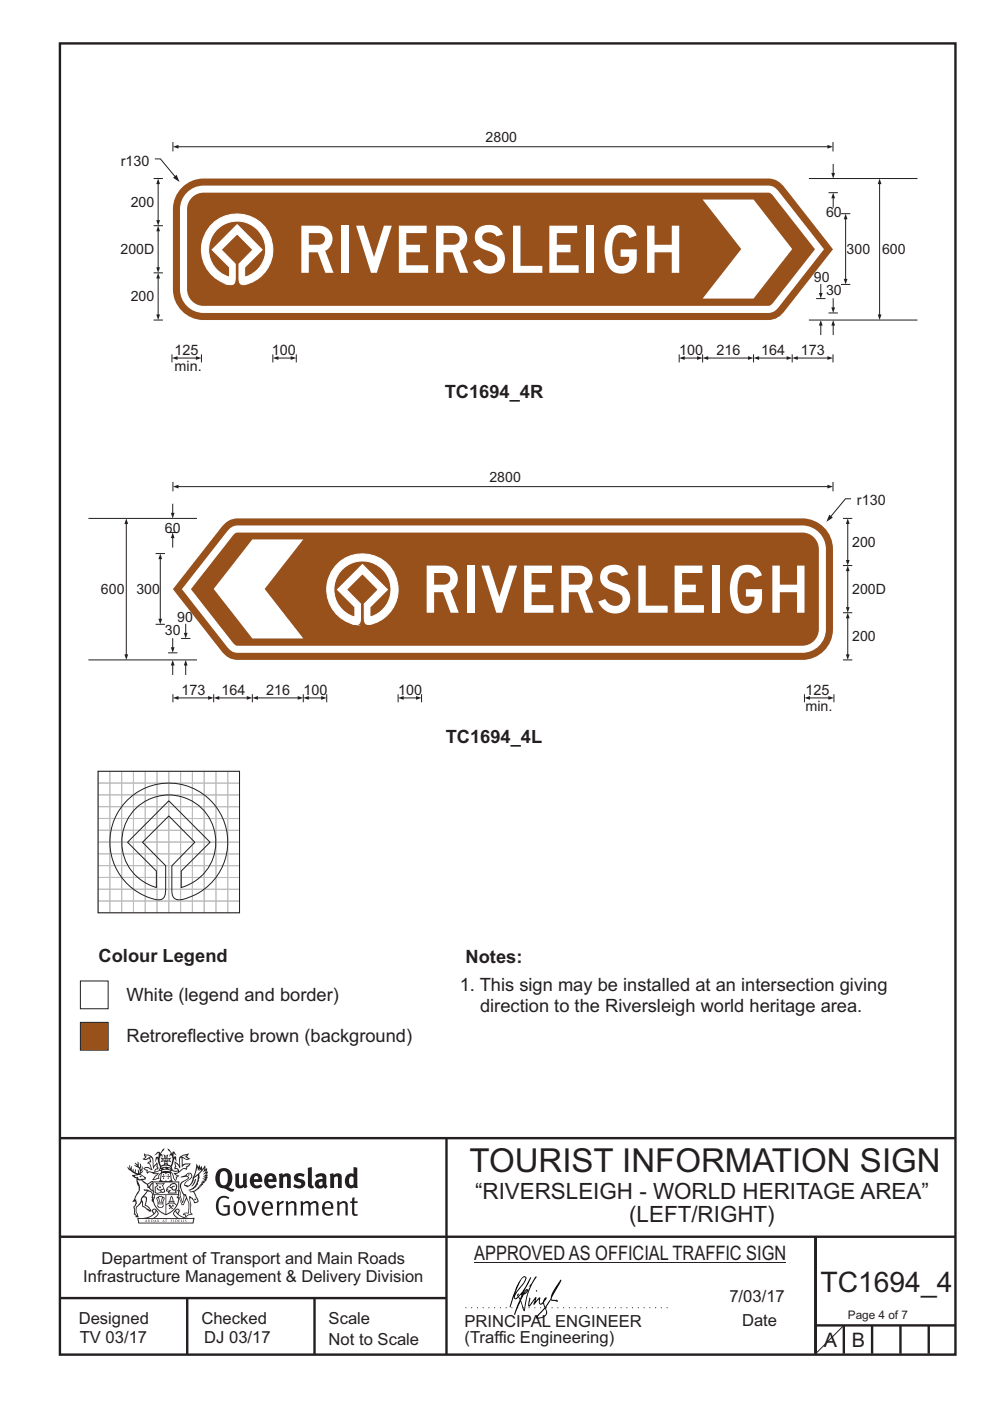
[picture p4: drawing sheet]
<svg xmlns="http://www.w3.org/2000/svg" width="210mm" height="297mm" viewBox="0 0 210 297" stroke-linecap="round" stroke-linejoin="round" font-family="sans-serif">
<g fill="none" stroke="#231f20" stroke-width=".51">
<path d="M12.7 9.2h190v278h-190zM12.7 241.3h189.9M94.7 241.4v45.8M12.7 275.2h82M12.7 262.2h190.1M39.7 275.2v12M66.7 275.2v12M173 262.2v24.8M173 281h29.7M179 281v6M185 281v6M191 281v6"/>
<path d="M197 281v6"/>
</g>
<path d="M100.6 267.7h66.2" fill="none" stroke="#231f20" stroke-width=".21"/>
<g fill="#231f20">
<path d="M47 248.5a2.55 2.55 0 0 0 0 2.7l.3 .1a.81 .81 0 0 0 1-.9v-.6a1.04 1.04 0 0 0-1.1-1.5zM46.3 248.1a1.82 1.82 0 0 1 2.1-.2 1.82 1.82 0 0 1 .9 1.9 2.29 2.29 0 0 1-.8 1.9l.7 .3h.5l-.2 .6a2.87 2.87 0 0 1-2-.7 2.12 2.12 0 0 1-1.7-3.1z" fill-rule="evenodd"/>
<path d="M49.9 248.9l.8-.2v2a.46 .46 0 0 0 .2 .6 .46 .46 0 0 0 .7-.2v-2.2l.7-.2v2.4l.2 .5-.6 .4-.2-.3a1.02 1.02 0 0 1-1.2 .2 1.02 1.02 0 0 1-.6-1.1z" fill-rule="evenodd"/>
<path d="M54 249.5l-.1 .5h.9a.49 .49 0 0 0-.2-.6 .49 .49 0 0 0-.6 .1zM53.4 249.2a1.34 1.34 0 0 1 1.6-.3 1.34 1.34 0 0 1 .6 1.5v.2h-1.7a.77 .77 0 0 0 .5 .8 .77 .77 0 0 0 .9-.3l.3 .4a1.59 1.59 0 0 1-2.1 .2 1.59 1.59 0 0 1-.4-2z" fill-rule="evenodd"/>
<path d="M57 249.5l-.1 .5h.9a.49 .49 0 0 0-.2-.6 .49 .49 0 0 0-.6 .1zM56.4 249.2a1.34 1.34 0 0 1 1.6-.3 1.34 1.34 0 0 1 .7 1.5v.2h-1.8a.77 .77 0 0 0 .5 .8 .77 .77 0 0 0 .9-.3l.3 .4a1.59 1.59 0 0 1-2 .2 1.59 1.59 0 0 1-.5-2z" fill-rule="evenodd"/>
<path d="M59.1 248.9l.8-.2 .1 .4a.95 .95 0 0 1 1-.3 .95 .95 0 0 1 .7 .8v2.3h-.8v-2.3a.46 .46 0 0 0-.8 .1v2.2h-.9z" fill-rule="evenodd"/>
<path d="M62.5 249.1a1.75 1.75 0 0 1 2.1-.1l-.2 .5-.6-.2a.43 .43 0 0 0-.6 .3l.4 .3a1.04 1.04 0 0 1 1.2 1.2 1.04 1.04 0 0 1-1.4 .9l-1.2-.4 .3-.6 1 .4 .4-.4a.88 .88 0 0 0-1-.5l-.4-.2-.1-.4z" fill-rule="evenodd"/>
<path d="M65.3 247.6l.8-.2 .1 3.8 .2 .2 .2 .5a.88 .88 0 0 1-1-.1 .88 .88 0 0 1-.3-1z" fill-rule="evenodd"/>
<path d="M67.8 250.6a.43 .43 0 0 0-.1 .7 .43 .43 0 0 0 .7-.1v-.7zM66.8 249.2a1.7 1.7 0 0 1 2.4 .1v1.8l.3 .4-.4 .5-.5-.3a1.03 1.03 0 0 1-1.7-.2 1.03 1.03 0 0 1 .8-1.5h.7v-.4a.8 .8 0 0 0-1.2 .1z" fill-rule="evenodd"/>
<path d="M69.9 248.9l.8-.2 .1 .4a.95 .95 0 0 1 1-.3 .95 .95 0 0 1 .7 .8v2.3h-.8v-2.3a.46 .46 0 0 0-.8 .1v2.2h-.8z" fill-rule="evenodd"/>
<path d="M74.3 249.5a1.48 1.48 0 0 0 0 1.7l.4 .1 .3-.2v-1.5l-.3-.2zM75 247.4l.8 .2 .1 4.3h-.7l-.1-.2a1.26 1.26 0 0 1-1.4 0 1.26 1.26 0 0 1-.6-1.3 1.29 1.29 0 0 1 .5-1.3 1.29 1.29 0 0 1 1.4-.2z" fill-rule="evenodd"/>
<path d="M46.4 253.9a1.72 1.72 0 0 1 2.2 0l-.2 .3a1.24 1.24 0 0 0-1.4-.1 1.24 1.24 0 0 0-.7 1.3 1.49 1.49 0 0 0 1.3 2l.7-.2v-1.3h-.9l-.1-.4h1.4v2a1.93 1.93 0 0 1-2.2-.1 1.93 1.93 0 0 1-.7-2.2l.2-.7z" fill-rule="evenodd"/>
<path d="M50.3 255.2a1.65 1.65 0 0 0 .3 2.2 .99 .99 0 0 0 1-1.5 .78 .78 0 0 0-.4-.8 .78 .78 0 0 0-.9 .1zM50 254.9a1.33 1.33 0 0 1 1.6-.1 1.33 1.33 0 0 1 .5 1.5 1.31 1.31 0 0 1-1.3 1.5 1.31 1.31 0 0 1-1.3-1.6l.1-.5z" fill-rule="evenodd"/>
<path d="M52.5 254.7l.4-.1 .9 2.6 .8-2.5h.5l-1.1 3h-.5z" fill-rule="evenodd"/>
<path d="M56.2 255.2l-.2 .7h1.4a.7 .7 0 0 0-.3-.8 .7 .7 0 0 0-.9 .1zM55.9 255a1.22 1.22 0 0 1 1.5-.2 1.22 1.22 0 0 1 .5 1.5h-1.9a.93 .93 0 0 0 .5 1 .93 .93 0 0 0 1.2-.2l.1 .3a1.43 1.43 0 0 1-1.7 .1 1.43 1.43 0 0 1-.6-1.7z" fill-rule="evenodd"/>
<path d="M58.7 254.8l.4-.2 .1 .5 .4-.3 .6-.2-.2 .6a.66 .66 0 0 0-.8 .6v1.9h-.4z" fill-rule="evenodd"/>
<path d="M60.6 254.8l.4-.2 .1 .5a.94 .94 0 0 1 1-.4 .94 .94 0 0 1 .8 .7v2.3h-.5l-.1-2.5a.81 .81 0 0 0-1.2 .3v2.2h-.4z" fill-rule="evenodd"/>
<path d="M63.7 254.7l.5-.1 .1 .5 .4-.3a.78 .78 0 0 1 1.1 .3 .9 .9 0 0 1 1-.5 .9 .9 0 0 1 .7 .8v2.3h-.4l-.1-2.5a.67 .67 0 0 0-1.1 .3v2.2h-.5v-2.4l-.4-.2-.7 .4v2.2h-.5z" fill-rule="evenodd"/>
<path d="M69 255.2l-.2 .7h1.4a.7 .7 0 0 0-.3-.8 .7 .7 0 0 0-.9 .1zM68.7 255a1.22 1.22 0 0 1 1.5-.2 1.22 1.22 0 0 1 .5 1.5h-1.9a.93 .93 0 0 0 .5 1 .93 .93 0 0 0 1.2-.2l.1 .3a1.44 1.44 0 0 1-1.7 .1 1.44 1.44 0 0 1-.6-1.7z" fill-rule="evenodd"/>
<path d="M71.4 254.8l.5-.2 .1 .5a.94 .94 0 0 1 1-.4 .94 .94 0 0 1 .7 .7v2.3h-.4l-.1-2.5a.81 .81 0 0 0-1.2 .3v2.2h-.5z" fill-rule="evenodd"/>
<path d="M74.7 254l.5-.2v.9h.7l-.1 .4h-.7l.1 2.2 .1 .1h.5l.1 .3a.75 .75 0 0 1-1.2-.6v-2h-.4v-.4h.4z" fill-rule="evenodd"/>
<path d="M30.8 244.9l1.1 .3-.9 .5h-.4l.5-.5zM31.8 245.5l.2-.1a2.44 2.44 0 0 1 .4 2l.1 .4 .7-1-.1 .6 .3 .3a.57 .57 0 0 0-.6 .8l-1-.2-.5 .2 .1-.5-.7-.2 .6-.2 1 .5 .1-.1-.6-1.3-.2-.1 .5-.1zM30.7 244.5l-.2 .4 .3 .4-.6 .4a1.04 1.04 0 0 0 1.4-.1l.2 .7h-.4l-.2 .4a.94 .94 0 0 1 .9 1.1l-.2-.1a1.16 1.16 0 0 0-1.5-.1l.3 .4 .4 .2 .1 .5 .2 .2v-.2a.94 .94 0 0 1 1.1 .2h.9l-1.2 1.2a1.13 1.13 0 0 0 1.2-.2l.4-.1-.1-.4 .5-.7a.83 .83 0 0 0-.6 1.1l-.3-.1-.7 .3 1.1-1.4-.5 .2-.5-.1 1.3-.5-.2-.2-.8 .4v-.3l.2-.2 .3 .1 .1-.3-.2-.4v-.6l-.2-.3-.6 .9v-.7a1.42 1.42 0 0 0-1.7-1.8z" fill-rule="evenodd"/>
<path d="M38.5 245.3l.5-.3 .7-.1-.6 .3 .8 .5h-.3zM38.3 245.5h.2l.1 2a1.69 1.69 0 0 1 1.5-.7l-.7 .5 .1 .5a1.1 1.1 0 0 0-1.5 .6l-.1-.5-.2-.2h-.5l.2-.4-.2-.7a1.42 1.42 0 0 1 .8 1.1l.2-.1zM37.1 246.2l.1 1-.2 .3v.5l.6-.1 .1 .2a.96 .96 0 0 1-1.1-.1l-.1 .1a1.06 1.06 0 0 0 1.3 .2v.1a.72 .72 0 0 1-1 .2l.3 .5 .6 .3-.4 .1-.1 .7-.3-.4-.3-1.1-.4-.4 .4 .9a1.54 1.54 0 0 0 .6 1.2l.2-.3a.58 .58 0 0 1 .5-.7l.1-.2h-.3l-.4-.3 .9-.5a.93 .93 0 0 1 1.1-.5l.1 .2 .2-.1 .1-.5a.99 .99 0 0 0 .7-.9l-1.3 .1-.4 .3v-1.5l.9 .4 .8-.3h-.3l-.5-.4 .4-.7-.7 .2a1.46 1.46 0 0 0-1.3 2.1v.4l-.2-.4z" fill-rule="evenodd"/>
<path d="M35.6 248.9l.2 .1-.1 .4h.3l-.3 .1v.5l-.1-.6h-.3l.3-.1z" fill-rule="evenodd"/>
<path d="M34.6 248.9l.2 .1-.1 .3 .4 .1h-.4v.6l-.1-.5-.3-.1h.3z" fill-rule="evenodd"/>
<path d="M34.3 248.8a.57 .57 0 0 1 .9 .2 .57 .57 0 0 1 .9-.2l.2 1.4-.2 .1a.57 .57 0 0 1-.9-.1 .69 .69 0 0 1-1.1 0zM34.2 248.1l-.3 2.1-.2 .4h2.9l-.1-.4-.3-2.1h-.2v.3l-.8-.1-.9 .1 .1-.3z" fill-rule="evenodd"/>
<path d="M34.2 252.4a.3 .3 0 0 0 .6 0 .3 .3 0 0 0-.6 0zM33.3 251l.3 .3-.3 .3a.79 .79 0 0 0 0 1.3l.8-.2-.1-.3a.55 .55 0 0 1-.7-.6h.1l.1 .3 .4 .1 .8-.2-.4-.7 .4-.3-.7 .1zM33 250.7l1.1 .2 .9-.2-.4 .7 .4 1.1a.56 .56 0 0 1-.8 .3l-.2 .1a.73 .73 0 0 1-.9 .1 .73 .73 0 0 1-.3-.9v-.4l.5-.4z" fill-rule="evenodd"/>
<path d="M35.6 251.9l.7-.5a.58 .58 0 0 1 1-.1 .58 .58 0 0 1-.5 .9l-.2-.3a.43 .43 0 0 1 .6-.3v-.1a.57 .57 0 0 0-.8 .2l-.2-.1-.3 .2 .4 .1a.55 .55 0 0 0 .9 .5v.5h-1.3l.3-.4-.1-.2-.6 .1 .2-.2-.2-.1zM35.4 251.8l-.1 .2a.39 .39 0 0 0 .2 .7l.3-.1-.2 .5h1.9l-.1-.8a.86 .86 0 0 0-.1-1.4 .86 .86 0 0 0-1.3 .4z" fill-rule="evenodd"/>
<path d="M36 254.8h.8v.2h-.8zM36.4 253.8l.2 .8h-.4zM36.4 253.5l-.3 .5-.1 .6h-.2v.4l-.7 .4 .1 .2a1.48 1.48 0 0 1 2.2 .1l.2-.1-.6-.5v-.5h-.2l-.1-.6z" fill-rule="evenodd"/>
<path d="M35.8 255.4l.3 .1 .2 .3 .3-.2-.2-.2a.38 .38 0 0 1 .4 .5l-.1-.2-.3 .3 .3 .2-.3 .2-.1-.3-.4 .3-.1-.2 .4-.3-.2-.1-.1 .1z" fill-rule="evenodd"/>
<path d="M34.5 254h.2v.2l-.3 .6h-.1zM33.6 255.3h.9v.2a.55 .55 0 0 1-.8 .4v-.2h-.2zM33.4 254h.2l.2 .8h-.2zM33.6 255h.8l.1 .1-.8 .1zM33.8 253.7h.5l-.2 1.1h-.2zM33.3 253.8l-.1 .3 .3 1.2a.48 .48 0 0 0-.1 .5 .48 .48 0 0 0 .4 .3l.6-.1a.49 .49 0 0 0 .2-.7l.3-1.2-.1-.3a1.42 1.42 0 0 0-1.5 0z" fill-rule="evenodd"/>
<path d="M33.6 251.6h.5l.1 .3h-.4z" fill-rule="evenodd"/>
<path d="M41.3 250.1l.3-.2-.2 .9-.6 .7h-.2l.5-.7z" fill-rule="evenodd"/>
<path d="M39.7 249l.3-.2 .5 .2a.88 .88 0 0 1-.6 1.1 1.22 1.22 0 0 0-.8 1.3l.5 .2a.72 .72 0 0 0 .9-.4l.5-.8 .2-.6 .8-.6v.3a2.85 2.85 0 0 1-2 2.8l.1 .1a2.13 2.13 0 0 0 1.9-1.5l-.1-.2a2.01 2.01 0 0 0 .3-1.8l1.2-1.3-.4 1 .7-.5-.7 1 .8-.4-.8 .8 .7-.1-.9 .5 .8-.1-.8 .4h.7l-.8 .3 .3 .2h-.4l.2 .4-.4-.1 .2 .3h-.4l.1 .3h-.1a2.16 2.16 0 0 1-2 1l.1 .2h.4a.76 .76 0 0 1 .7 .7l.5 1.2-.6 .2a1.45 1.45 0 0 0-1.2-1.3l.3 1.8-.1 1.9 .4 .2a1.07 1.07 0 0 0-1.2 .4v-.3l-.5-.2a.87 .87 0 0 1 1-.1l.1-.7a4.4 4.4 0 0 0-.6-3.1l-.1-.3h-.2a2.16 2.16 0 0 1-.7-2.2l.3-.3 1.2-.8a.55 .55 0 0 0-.4-.7zM37.8 252.4a.76 .76 0 0 1 .3 1.1l.6 1.6 .4-1.7 .2 .1a.61 .61 0 0 1-.1 .9l-.3 .9h-.2l-.7-1.6-.3 .1a1.18 1.18 0 0 0 .1-1.4zM41.8 247.5l.2 .8 .3-.6v.6l.3-.5a1.9 1.9 0 0 1-1.1 1.4l-.3 .3zM38.2 249.6l1.4-.1 .2 .1v.3l-.5 .3a1.26 1.26 0 0 0-1 1.9l.2 .7a1.84 1.84 0 0 1 .2 2l-.4-1.3a.96 .96 0 0 0-.4-1.3l-.4 .3a.78 .78 0 0 1-.1 1.3l.2 .2h.4l.4 1.1a.38 .38 0 0 0 .2 .4 .38 .38 0 0 0 .4-.1l.6-1.2a2.94 2.94 0 0 1 .3 2.5v.5l-.8-.1-.3 .4v.2l.4-.1 .1 .4 .2 .1a1.02 1.02 0 0 1 1.3-.5l-.1-.4-.3-.1 .2-1.7-.3-1.4 .1 .1a1.14 1.14 0 0 1 .7 .9 .63 .63 0 0 0 .9-.2 .63 .63 0 0 0-.2-.8l-.6-1.3 .9-.6 .2-.3 .2-.1v-.2h.3l-.1-.3h.4l-.1-.3 .5-.1-.2-.2 .5-.4 .1-.2-.3 .1 .5-.6-.3 .1 .3-.6-.4 .1 .4-.5v-.3l-.3 .2 .1-.6v-.3l-.4 .3-.1-.8-.5 .8-.2-.7-.2 .5-.3-.8-.1 .6-.5-.8-.1 1.4-.7 1.9a1.81 1.81 0 0 1-.9 1.4l-.6-.2a1.75 1.75 0 0 1 1.1-1.2 .75 .75 0 0 0 .1-1.3 .75 .75 0 0 0-1.2 .5z" fill-rule="evenodd"/>
<path d="M41.2 254.2l.3-.1 .1 .3h-.4z" fill-rule="evenodd"/>
<path d="M29.4 258.4h11.6l-.2 .8h-11.3zM31.3 258.2l.5-.1a2.48 2.48 0 0 0 1.4-1.3l.2 .6-.5 .5-.4 .3zM32.5 256.6l.3-.2 .2 .2-.3 .6zM37.2 256.8a2.65 2.65 0 0 0 1.8 1.4h-1.1l-.5-.3-.5-.5zM37.4 256.6l.2-.2 .3 .2-.3 .6zM29.2 258.2l.1 1.2h11.7l.3-1.1-.2-.1a4.1 4.1 0 0 1-3.3-.9l.3-.4-.1-.5a1.06 1.06 0 0 0-1.3 .9l.2 .4 .6 .5h-4.7l.3-.1a.84 .84 0 0 0 .6-.7 .84 .84 0 0 0-.5-.9l-.3-.2-.5 .1-.1 .5 .3 .4a4.2 4.2 0 0 1-3.4 .9z" fill-rule="evenodd"/>
<path d="M31 258.7l.1 .2h-.2zM31 258.6l-.3 .5 .4-.1 .2 .1z" fill-rule="evenodd"/>
<path d="M31.3 258.6h.2v.4a.25 .25 0 0 0 .3-.1 .25 .25 0 0 0-.1-.3h.1a.29 .29 0 0 1 0 .4 .29 .29 0 0 1-.4 0 .29 .29 0 0 1 0-.4z" fill-rule="evenodd"/>
<path d="M32.2 258.6a.22 .22 0 0 1 .3 .2 .22 .22 0 0 1-.3 .2zM32 258.6v.5a.33 .33 0 0 0 .5-.1 .33 .33 0 0 0 0-.4 .33 .33 0 0 0-.5 0z" fill-rule="evenodd"/>
<path d="M32.9 258.7l.1 .2h-.2zM32.9 258.6l-.2 .5 .3-.1 .2 .1z" fill-rule="evenodd"/>
<path d="M33.3 258.6h.2v.2l.3-.2-.2 .2 .2 .3-.3-.2-.1 .2h-.1l.2-.3z" fill-rule="evenodd"/>
<path d="M34.7 258.7l.1 .2h-.2zM34.7 258.6l-.3 .5 .4-.1 .2 .1z" fill-rule="evenodd"/>
<path d="M35 258.6h.4h-.1v.5h-.2l.1-.5z" fill-rule="evenodd"/>
<path d="M36.2 258.6h.3h-.2v.2h.2h-.2l.1 .3h-.2z" fill-rule="evenodd"/>
<path d="M36.7 258.6h.2v.5h-.2z" fill-rule="evenodd"/>
<path d="M37.3 258.6a.22 .22 0 0 1 .3 .2 .22 .22 0 0 1-.3 .2zM37.1 258.6v.5a.33 .33 0 0 0 .5-.1 .33 .33 0 0 0 0-.4 .33 .33 0 0 0-.5 0z" fill-rule="evenodd"/>
<path d="M37.8 258.6h.3h-.1v.2h.1h-.1v.2l.1 .1h-.3z" fill-rule="evenodd"/>
<path d="M38.3 258.6h.3l-.1 .4 .2 .1h-.4z" fill-rule="evenodd"/>
<path d="M38.9 258.6h.2v.5h-.2z" fill-rule="evenodd"/>
<path d="M39.3 258.6h.2l-.2 .1 .2 .2-.1 .2h-.1v-.2l.2 .1z" fill-rule="evenodd"/>
<path d="M34.2 247.4a1.51 1.51 0 0 1 2 .2 2.67 2.67 0 0 0-2.1 0zM35.7 247.6l.4 .2 .1 .2-.4-.1zM34.6 247.7l.4-.1 .2 .2h-.4zM34 247.9l.3 .1-.3 .1zM34.9 246.9l.3-.2 .2 .2zM34.9 245.7h.2v.4h-.2zM35 245.1l.2 .2 .2-.2-.1 .4h-.2zM35.1 246.3h.2l.1 .4-.2-.2-.2 .2zM35.3 245.7h.2v.4h-.2zM34.4 245.7l.3 .1v.2l-.3 .1 .2-.2zM35.7 245.8l.3-.1-.2 .2 .2 .2-.4-.1zM32.7 244.9l1-.5-.1 1-.2-.1-.4 .1-.2 1.1 .5-1 .2 .9a1.84 1.84 0 0 1 .3 1.7l.4 .1a2.48 2.48 0 0 1 2.2 .1l.2-.3-.2-.7 .7-1.7 .4 .6-.2-1-.2-.1-.2 .3v-.9l.6 .4-.6-.7h-.3l-.1 .4-.5-.8-.5-.3 .2 .4 .5 .6-.4 .7 .4-.3a2.06 2.06 0 0 1 0 2.2l-.6-.2-.1-.6 .1-.1 .8 .2-.4-.5 .4-.5-.7 .2-.2-.2 .2-.7-.5 .4-.5-.4 .2 .7-.2 .2-.7-.2 .4 .5-.4 .5 .7-.2 .2 .1-.2 .6-.5 .2a2.02 2.02 0 0 1 0-2.2l.3 .5-.1-.6-.3-.1 .8-1.2-.5 .3-.4 .7-.2-.3a.8 .8 0 0 0-.8 .5z" fill-rule="evenodd"/>
<path d="M29.2 250.1l.3 .2a.61 .61 0 0 1 .8 .3l.3 .2a.8 .8 0 0 1 .6 1l.4 .1 .5 .6a1 1 0 0 1 .5 1l-.1 .7v-.5h-.1a.96 .96 0 0 0-.8-1.3l-.3-.2h-.6l-.1-.1-.2 .1 .2 .3h.5l-1.1 1.4-.2 .9-.4 .6a1.33 1.33 0 0 0-.5 1.8l.2 .5a1.26 1.26 0 0 1-.5-1.4l-.1-.4a1.56 1.56 0 0 0 .4-1.7l-.3 .2 .2-.5a3.2 3.2 0 0 0 .7-3zM30.4 253.9h.4a2.06 2.06 0 0 1-.1 1.6l.7 .5 .4 .5-.6-.2-.8-.6-.1-.9a.51 .51 0 0 1 .1-.9zM28.6 249.3a1.52 1.52 0 0 1 2.1 .6l-1.1 .1-.2-.1-.2-.4-.4 .1zM27.5 247v.8l-.3-.4-.2 .1a3.1 3.1 0 0 0 2 1.5l-1 .1 .5 .6 .5 .1v1.1a1.84 1.84 0 0 1-.2 2.5l-.4 .9-.4 .4 .3 .1 .4-.1 .1 .4-.2 .5-.3 .2 .1 1.8 .2-.1 .2 .6h.2l.4-.1-.1-.5a1.3 1.3 0 0 1-.1-1.6l.8-1.1 .2 1.1 .6 .2 .4 .6 .2-.2 .2 .4 .5-.1a1.85 1.85 0 0 0-1.2-1.3l.1-.3a1.39 1.39 0 0 0 0-1.5h-.5l.5-.6a.66 .66 0 0 1 .9-.4 .66 .66 0 0 1 .3 .9l-.1 .4h.2v.1l-.2 .3 .2 .5 .2-.3a2.24 2.24 0 0 0 .1-2.2 .73 .73 0 0 1-.7-.6 .73 .73 0 0 1 .5-.8l.1-.2a.94 .94 0 0 0-.9 .8 .48 .48 0 0 1-.1-.5 .48 .48 0 0 1 .5-.3l.5-.3a.51 .51 0 0 0-.8 .2l-.5 .3-1-.8 .6-.1 .1-.5-1.1-.7 .5-.4v-.4l-.5 .5 .1-.2a.69 .69 0 0 0 .2-1.1v.5l-.3 .2 .1-1.1-.3-.2 .1 .6-.1 .2-.4-1.2v.6l-.7-.3 .6 .6-.6-.2 .2 .3a1 1 0 0 1 .8 1.5l-.2-.8v.8l-.5-.2-.1-.7-.2 .6-.2-.1v-.6l-.2 .4-.2-.2 .1-.7-.2 .5z" fill-rule="evenodd"/>
<path d="M29.5 249.5l.3-.2 .3 .3z" fill-rule="evenodd"/>
<path d="M32.4 250.5h5.6v2l-.2-.1v-1.7h-5.2v2.5h5.2v-.8l.1 .2-.1 1.1v-.3h-2.5v4a4.1 4.1 0 0 0 2.6-3.6l.1-.1a4 4 0 0 1-2.8 3.9 4.2 4.2 0 0 1-2.8-4.7l.1 1.3 .1-.1a3.8 3.8 0 0 0 2.5 3.3v-4h-2.5l-.2-.9z" fill-rule="evenodd"/>
<circle cx="40" cy="249.1" r=".17"/>
</g>
<path d="M98.7 277.3h43.3" fill="none" stroke="#231f20" stroke-width=".21" stroke-dasharray=".2 1" stroke-linecap="butt"/>
<g fill="#000">
<path d="M111.6 273.7l.2-.2-.5 .7zM110.4 274.5l.2 .1-.3 .8-.2-.5zM110.9 270.9h.5a9.3 9.3 0 0 1-2 3.1l-.1 .3 1-2.5zM110.6 271a14.7 14.7 0 0 0-2.2 4.9l-.3 1.2 .1 .1 .8-2.3a.42 .42 0 0 0 .2 .6 .42 .42 0 0 0 .6-.3l.2-.1 .2 .5-1.1 3.2h.2l1.1-2.9 .6 1.9 .2 .2 .2-.5a13.5 13.5 0 0 1 2-6.2l.4-.5-.1-.2-1.6 2.1 .4-.1a14.9 14.9 0 0 0-1.3 5.1l-.4-1.1a1.39 1.39 0 0 1 .2-1.9l.1-.2a.92 .92 0 0 0 .8-1.2 .75 .75 0 0 0-.8 .7l-.1 .2 1.6-3.4h-.1l-.4 .7a10.5 10.5 0 0 1-2.2 3.3l.2-.5a.32 .32 0 0 0-.4 .2 .32 .32 0 0 0 .1 .4l-.5 .4a3.2 3.2 0 0 1 1.1-2.3l.5-.6a2.49 2.49 0 0 0 .7-1.6l-.4-.2z" fill-rule="evenodd"/>
<path d="M113.7 273.6l.3 .2h-.3z" fill-rule="evenodd"/>
<path d="M115.6 277.5a1.15 1.15 0 0 1 .1 1.3 1.15 1.15 0 0 1-1.2 .5l-.6 .1zM112.2 275.2l-.2 1.6 .2 .2 1.2-1.5-.2 1.1 1.1-1.1a.94 .94 0 0 0 .4 1.1l.5-.3 .3 .9-1.2 1.3a.98 .98 0 0 0-.5 1 1.9 1.9 0 0 0 2.3-1.3l-.1-.2a1.02 1.02 0 0 1 .2-1.4l.6-1 1.5 .3-.2-.4v.2l-1.1-.1v-.3l2-3.6 .1-.2-.2-.2-1.7 2.8a6.6 6.6 0 0 1-1.6 2.9l-.1-.2a1.01 1.01 0 0 1 .4-1.4l.1-.2-.3-.1-.4 .4-.1 .5-.6 .4-.1-.4 .1-.9-.2-.1-.9 1 .3-1h-.2l-1.4 1.8 .3-1.5v-.1z" fill-rule="evenodd"/>
</g>
<path d="M179 281l-6.2 6.2" fill="none" stroke="#231f20" stroke-width=".21"/>
<path d="M17.1 216.8h5.8v5.9h-5.8z" fill-rule="evenodd" fill="#99511c" stroke="#231f20" stroke-width=".21"/>
<path d="M17.1 208h5.8v5.9h-5.8z" fill-rule="evenodd" fill="#fff" stroke="#231f20" stroke-width=".21"/>
<g fill="none" stroke="#bbbdc0" stroke-width=".21">
<path d="M20.8 163.5h2.5v2.5h-2.5zM20.8 166h2.5v2.5h-2.5zM20.8 168.5h2.5v2.5h-2.5zM20.8 171h2.5v2.5h-2.5zM20.8 173.5h2.5v2.5h-2.5zM20.8 176h2.5v2.5h-2.5zM20.8 178.5h2.5v2.5h-2.5zM23.3 163.5h2.5v2.5h-2.5zM23.3 166h2.5v2.5h-2.5zM23.3 168.5h2.5v2.5h-2.5zM23.3 171h2.5v2.5h-2.5zM23.3 173.5h2.5v2.5h-2.5z"/>
<path d="M23.3 176h2.5v2.5h-2.5zM23.3 178.5h2.5v2.5h-2.5zM25.8 163.5h2.5v2.5h-2.5zM25.8 166h2.5v2.5h-2.5zM25.8 168.5h2.5v2.5h-2.5zM25.8 171h2.5v2.5h-2.5zM25.8 173.5h2.5v2.5h-2.5zM25.8 176h2.5v2.5h-2.5zM25.8 178.5h2.5v2.5h-2.5zM28.3 163.5h2.5v2.5h-2.5zM28.3 166h2.5v2.5h-2.5zM28.3 168.5h2.5v2.5h-2.5z"/>
<path d="M28.3 171h2.5v2.5h-2.5zM28.3 173.5h2.5v2.5h-2.5zM28.3 176h2.5v2.5h-2.5zM28.3 178.5h2.5v2.5h-2.5zM30.8 163.5h2.5v2.5h-2.5zM30.8 166h2.5v2.5h-2.5zM30.8 168.5h2.5v2.5h-2.5zM30.8 171h2.5v2.5h-2.5zM30.8 173.5h2.5v2.5h-2.5zM30.8 176h2.5v2.5h-2.5zM30.8 178.5h2.5v2.5h-2.5zM33.3 163.5h2.5v2.5h-2.5z"/>
<path d="M33.3 166h2.5v2.5h-2.5zM33.3 168.5h2.5v2.5h-2.5zM33.3 171h2.5v2.5h-2.5zM33.3 173.5h2.5v2.5h-2.5zM33.3 176h2.5v2.5h-2.5zM33.3 178.5h2.5v2.5h-2.5zM35.8 163.5h2.5v2.5h-2.5zM35.8 166h2.5v2.5h-2.5zM35.8 168.5h2.5v2.5h-2.5zM35.8 171h2.5v2.5h-2.5zM35.8 173.5h2.5v2.5h-2.5zM35.8 176h2.5v2.5h-2.5z"/>
<path d="M35.8 178.5h2.5v2.5h-2.5zM38.3 163.5h2.5v2.5h-2.5zM38.3 166h2.5v2.5h-2.5zM38.3 168.5h2.5v2.5h-2.5zM38.3 171h2.5v2.5h-2.5zM38.3 173.5h2.5v2.5h-2.5zM38.3 176h2.5v2.5h-2.5zM38.3 178.5h2.5v2.5h-2.5zM40.8 163.5h2.5v2.5h-2.5zM40.8 166h2.5v2.5h-2.5zM40.8 168.5h2.5v2.5h-2.5zM40.8 171h2.5v2.5h-2.5z"/>
<path d="M40.8 173.5h2.5v2.5h-2.5zM40.8 176h2.5v2.5h-2.5zM40.8 178.5h2.5v2.5h-2.5zM43.3 163.5h2.5v2.5h-2.5zM43.3 166h2.5v2.5h-2.5zM43.3 168.5h2.5v2.5h-2.5zM43.3 171h2.5v2.5h-2.5zM43.3 173.5h2.5v2.5h-2.5zM43.3 176h2.5v2.5h-2.5zM43.3 178.5h2.5v2.5h-2.5zM45.8 163.5h2.5v2.5h-2.5zM45.8 166h2.5v2.5h-2.5z"/>
<path d="M45.8 168.5h2.5v2.5h-2.5zM45.8 171h2.5v2.5h-2.5zM45.8 173.5h2.5v2.5h-2.5zM45.8 176h2.5v2.5h-2.5zM45.8 178.5h2.5v2.5h-2.5zM48.3 163.5h2.5v2.5h-2.5zM48.3 166h2.5v2.5h-2.5zM48.3 168.5h2.5v2.5h-2.5zM48.3 171h2.5v2.5h-2.5zM48.3 173.5h2.5v2.5h-2.5zM48.3 176h2.5v2.5h-2.5zM48.3 178.5h2.5v2.5h-2.5z"/>
<path d="M20.8 181h2.5v2.5h-2.5zM20.8 183.5h2.5v2.5h-2.5zM20.8 186h2.5v2.5h-2.5zM20.8 188.5h2.5v2.5h-2.5zM20.8 191h2.5v2.5h-2.5zM23.3 181h2.5v2.5h-2.5zM23.3 183.5h2.5v2.5h-2.5zM23.3 186h2.5v2.5h-2.5zM23.3 188.5h2.5v2.5h-2.5zM23.3 191h2.5v2.5h-2.5zM25.8 181h2.5v2.5h-2.5zM25.8 183.5h2.5v2.5h-2.5z"/>
<path d="M25.8 186h2.5v2.5h-2.5zM25.8 188.5h2.5v2.5h-2.5zM25.8 191h2.5v2.5h-2.5zM28.3 181h2.5v2.5h-2.5zM28.3 183.5h2.5v2.5h-2.5zM28.3 186h2.5v2.5h-2.5zM28.3 188.5h2.5v2.5h-2.5zM28.3 191h2.5v2.5h-2.5zM30.8 181h2.5v2.5h-2.5zM30.8 183.5h2.5v2.5h-2.5zM30.8 186h2.5v2.5h-2.5zM30.8 188.5h2.5v2.5h-2.5z"/>
<path d="M30.8 191h2.5v2.5h-2.5zM33.3 181h2.5v2.5h-2.5zM33.3 183.5h2.5v2.5h-2.5zM33.3 186h2.5v2.5h-2.5zM33.3 188.5h2.5v2.5h-2.5zM33.3 191h2.5v2.5h-2.5zM35.8 181h2.5v2.5h-2.5zM35.8 183.5h2.5v2.5h-2.5zM35.8 186h2.5v2.5h-2.5zM35.8 188.5h2.5v2.5h-2.5zM35.8 191h2.5v2.5h-2.5zM38.3 181h2.5v2.5h-2.5z"/>
<path d="M38.3 183.5h2.5v2.5h-2.5zM38.3 186h2.5v2.5h-2.5zM38.3 188.5h2.5v2.5h-2.5zM38.3 191h2.5v2.5h-2.5zM40.8 181h2.5v2.5h-2.5zM40.8 183.5h2.5v2.5h-2.5zM40.8 186h2.5v2.5h-2.5zM40.8 188.5h2.5v2.5h-2.5zM40.8 191h2.5v2.5h-2.5zM43.3 181h2.5v2.5h-2.5zM43.3 183.5h2.5v2.5h-2.5zM43.3 186h2.5v2.5h-2.5z"/>
<path d="M43.3 188.5h2.5v2.5h-2.5zM43.3 191h2.5v2.5h-2.5zM45.8 181h2.5v2.5h-2.5zM45.8 183.5h2.5v2.5h-2.5zM45.8 186h2.5v2.5h-2.5zM45.8 188.5h2.5v2.5h-2.5zM45.8 191h2.5v2.5h-2.5zM48.3 181h2.5v2.5h-2.5zM48.3 183.5h2.5v2.5h-2.5zM48.3 186h2.5v2.5h-2.5zM48.3 188.5h2.5v2.5h-2.5zM48.3 191h2.5v2.5h-2.5z"/>
</g>
<path d="M37.7 103.2h138M20.8 163.5h30v30h-30zM26.5 170.2a12.5 12.5 0 0 1 20.2 2.2 12.5 12.5 0 0 1-8.7 18.4l-.6-.1a2 2 0 0 1-1-2.2l.1-4.9 4.8-5-5.5-5.6-5.6 5.6 4.9 5v5.2a1.66 1.66 0 0 1-.6 1.8 1.66 1.66 0 0 1-1.9 0 12.5 12.5 0 0 1-6.1-20.4zM28.6 171.6a10 10 0 0 1 15.8 1.8 10 10 0 0 1-6 14.8v-3.5l6.2-6.1-8.8-8.8-8.7 8.8 6.1 6.1v3.5a10 10 0 0 1-4.6-16.6z" fill="none" stroke="#231f20" stroke-width=".21"/>
<g fill="#231f20">
<path d="M36.7 103.2l1.2-.4v.8z"/>
<path d="M175.5 102.8l1.2 .4-1.2 .4z"/>
</g>
<path d="M36.7 102.2v2" fill="none" stroke="#231f20" stroke-width=".21"/>
<path d="M47.7 111a3.8 3.8 0 0 1 2.7-1.1h119.8a6.5 6.5 0 0 1 6.5 6.5v17a6.5 6.5 0 0 1-6.5 6.5h-119.8a4.2 4.2 0 0 1-3.5-1.9l-10.2-13.1z" fill-rule="evenodd" fill="#99511c"/>
<path d="M48.7 112.1a2.36 2.36 0 0 1 1.7-.7h119.8a5 5 0 0 1 5 5v17a5 5 0 0 1-5 5h-119.8a2.77 2.77 0 0 1-2.3-1.3l-9.5-12.2z" fill-rule="evenodd" fill="#fff"/>
<path d="M49.8 113.1l.6-.2h119.8a3.5 3.5 0 0 1 3.5 3.5v17a3.5 3.5 0 0 1-3.5 3.5h-119.8a1.44 1.44 0 0 1-1.1-.8l-8.8-11.2z" fill-rule="evenodd" fill="#99511c"/>
<path d="M71.4 119.7a7.6 7.6 0 0 0 3.9 12.7h.1a.91 .91 0 0 0 1.1-1.1v-3.3l-3-3 3.4-3.4 3.3 3.4-2.9 3v3a1.04 1.04 0 0 0 1.2 1.4 7.6 7.6 0 0 0 5-11.1 7.6 7.6 0 0 0-12.1-1.6zM72.3 121a6.1 6.1 0 0 1 9.7 .8 6.1 6.1 0 0 1-3.5 9v-2.1l3.7-3.7-5.3-5.3-5.3 5.3 3.7 3.7v2.1a6.1 6.1 0 0 1-3-9.8z" fill-rule="evenodd" fill="#fff"/>
<path d="M71.4 119.7a7.6 7.6 0 0 1 12.2 1.8 7.6 7.6 0 0 1-5.7 10.9 1.29 1.29 0 0 1-.6-1.4v-3l2.9-3-3.3-3.4-3.4 3.4 3 3v2.8a1.19 1.19 0 0 1-1.1 1.6h-.1a7.6 7.6 0 0 1-3.9-12.7zM72.3 121a6.1 6.1 0 0 1 9.7 .8 6.1 6.1 0 0 1-3.5 9v-2.1l3.7-3.7-5.3-5.3-5.3 5.3 3.7 3.7v2.1a6.1 6.1 0 0 1-3-9.8z" fill="none" stroke="#fff" stroke-width=".21"/>
<path d="M45.3 147.2v1.7M46.3 148h6.2" fill="none" stroke="#231f20" stroke-width=".21"/>
<g fill="#231f20">
<path d="M52.3 147.6l1.2 .4-1.2 .4z"/>
<path d="M45.3 148l1.2-.4v.8z"/>
</g>
<path d="M38.4 135.4h2M39.4 132.3v2" fill="none" stroke="#231f20" stroke-width=".21"/>
<path d="M39 134.2h.8l-.4 1.2z" fill="#231f20"/>
<path d="M39.4 140.9v2.2" fill="none" stroke="#231f20" stroke-width=".21"/>
<path d="M39.4 139.9l.4 1.2h-.8z" fill="#231f20"/>
<path d="M35.6 112.9h2M180.5 105.8h-1.2l-3.5 4.2M35.6 138.4h2" fill="none" stroke="#231f20" stroke-width=".21"/>
<path d="M175.9 109.1l.8 .6-1.4 .9z" fill="#231f20"/>
<path d="M176.7 102.2v2M179.8 130.9v8" fill="none" stroke="#231f20" stroke-width=".21"/>
<g fill="#231f20">
<path d="M179.4 138.7h.8l-.4 1.2z"/>
<path d="M179.8 129.9l.4 1.2h-.8z"/>
</g>
<path d="M178.8 109.9h2M178.8 119.9h2M178.8 129.9h2M54.5 148h8.8" fill="none" stroke="#231f20" stroke-width=".21"/>
<g fill="#231f20">
<path d="M63.1 147.6l1.2 .4-1.2 .4z"/>
<path d="M53.5 148l1.2-.4v.8z"/>
</g>
<path d="M36.7 147.2v1.7M53.5 147.2v1.7M69.3 147.2v1.7M171.6 148h4.3" fill="none" stroke="#231f20" stroke-width=".21"/>
<g fill="#231f20">
<path d="M175.7 147.6l1.2 .4-1.2 .4z"/>
<path d="M170.6 148l1.2-.4v.8z"/>
</g>
<path d="M36.6 135.3v2.1M64.3 147.2v1.7M170.6 147.2v1.7M176.9 147.2v1.7" fill="none" stroke="#231f20" stroke-width=".21"/>
<path d="M36.2 137.2h.8l-.4 1.2z" fill="#231f20"/>
<path d="M36.6 140.9v2.2" fill="none" stroke="#231f20" stroke-width=".21"/>
<path d="M36.6 139.9l.4 1.2h-.8z" fill="#231f20"/>
<path d="M36.6 106.8v2.1M178.8 139.9h2" fill="none" stroke="#231f20" stroke-width=".21"/>
<path d="M36.2 108.7h.8l-.4 1.2z" fill="#231f20"/>
<path d="M36.6 113.9v2.2" fill="none" stroke="#231f20" stroke-width=".21"/>
<path d="M36.6 112.9l.4 1.2h-.8z" fill="#231f20"/>
<path d="M37.7 148h6.6" fill="none" stroke="#231f20" stroke-width=".21"/>
<g fill="#231f20">
<path d="M44.1 147.6l1.2 .4-1.2 .4z"/>
<path d="M36.7 148l1.2-.4v.8z"/>
</g>
<path d="M34 118.4v12.9M33 132.4h2" fill="none" stroke="#231f20" stroke-width=".21"/>
<g fill="#231f20">
<path d="M34 117.4l.4 1.1h-.8z"/>
<path d="M33.6 131.2h.8l-.4 1.2z"/>
</g>
<path d="M26.8 110.9v28M33 117.4h2M18.8 139.9h23" fill="none" stroke="#231f20" stroke-width=".21"/>
<g fill="#231f20">
<path d="M26.8 109.9l.4 1.2h-.8z"/>
<path d="M26.4 138.7h.8l-.4 1.2z"/>
</g>
<path d="M18.8 109.9h23M65.3 148h3" fill="none" stroke="#231f20" stroke-width=".21"/>
<g fill="#231f20">
<path d="M64.3 148l1.2-.4v.8z"/>
<path d="M68.1 147.6l1.2 .4-1.2 .4z"/>
</g>
<path d="M84.4 147.2v1.7M85.5 148h2.9M89.4 147.2v1.7" fill="none" stroke="#231f20" stroke-width=".21"/>
<g fill="#231f20">
<path d="M84.4 148l1.2-.4v.8z"/>
<path d="M88.2 147.6l1.2 .4-1.2 .4z"/>
</g>
<path d="M53.5 114.4h10.8l-8.2 10.5 8.2 10.5h-10.8l-8.2-10.5z" fill-rule="evenodd" fill="#fff"/>
<path d="M179.8 120.9v8" fill="none" stroke="#231f20" stroke-width=".21"/>
<g fill="#231f20">
<path d="M179.8 119.9l.4 1.2h-.8z"/>
<path d="M179.4 128.7h.8l-.4 1.2z"/>
</g>
<path d="M179.8 110.9v8" fill="none" stroke="#231f20" stroke-width=".21"/>
<g fill="#231f20">
<path d="M179.4 118.7h.8l-.4 1.2z"/>
<path d="M179.8 109.9l.4 1.2h-.8z"/>
</g>
<path d="M37.7 31.1h138" fill="none" stroke="#231f20" stroke-width=".21"/>
<g fill="#231f20">
<path d="M175.5 30.7l1.2 .4-1.2 .4z"/>
<path d="M36.7 31.1l1.2-.4v.8z"/>
</g>
<path d="M176.7 30.1v2" fill="none" stroke="#231f20" stroke-width=".21"/>
<path d="M38.3 40.1a6.5 6.5 0 0 1 4.9-2.2h119.7a4.2 4.2 0 0 1 3.5 1.9l10.3 13.1-11.1 13.9a3.8 3.8 0 0 1-2.7 1.1h-119.7a6.5 6.5 0 0 1-6.5-6.5v-17a6.5 6.5 0 0 1 1.6-4.3z" fill-rule="evenodd" fill="#99511c"/>
<path d="M40 40.5a5 5 0 0 1 3.2-1.1h119.7a2.77 2.77 0 0 1 2.4 1.3l9.5 12.2-10.2 12.8a2.36 2.36 0 0 1-1.7 .7h-119.7a5 5 0 0 1-5-5v-17a5 5 0 0 1 1.8-3.9z" fill-rule="evenodd" fill="#fff"/>
<path d="M40.7 41.9a3.5 3.5 0 0 1 2.5-1h119.7a1.44 1.44 0 0 1 1.2 .7l8.8 11.3-8.8 11.2a1.44 1.44 0 0 1-1.2 .8h-119.7a3.5 3.5 0 0 1-3.5-3.5v-17a3.5 3.5 0 0 1 1-2.5z" fill-rule="evenodd" fill="#99511c"/>
<path d="M160.8 75.9h6.2M168 75.1v1.7" fill="none" stroke="#231f20" stroke-width=".21"/>
<g fill="#231f20">
<path d="M159.8 75.9l1.2-.4v.8z"/>
<path d="M166.8 75.5l1.2 .4-1.2 .4z"/>
</g>
<path d="M173.1 63.3h2M174.1 60.2v2.1" fill="none" stroke="#231f20" stroke-width=".21"/>
<path d="M173.7 62.1h.8l-.4 1.2z" fill="#231f20"/>
<path d="M174.1 68.9v2.1" fill="none" stroke="#231f20" stroke-width=".21"/>
<path d="M174.1 67.9l.4 1.1h-.8z" fill="#231f20"/>
<path d="M32.8 33.7h1.2l3.5 4.2M175.7 40.9h2M175.7 66.4h2" fill="none" stroke="#231f20" stroke-width=".21"/>
<path d="M36.7 37.7l.8-.6 .6 1.5z" fill="#231f20"/>
<path d="M36.7 30.1v2M33.5 58.9v7.9" fill="none" stroke="#231f20" stroke-width=".21"/>
<g fill="#231f20">
<path d="M33.1 66.7h.8l-.4 1.2z"/>
<path d="M33.5 57.9l.4 1.1h-.8z"/>
</g>
<path d="M32.6 37.9h2M32.6 57.9h2M32.6 47.9h2M150 75.9h8.8" fill="none" stroke="#231f20" stroke-width=".21"/>
<g fill="#231f20">
<path d="M149 75.9l1.2-.4v.8z"/>
<path d="M158.6 75.5l1.2 .4-1.2 .4z"/>
</g>
<path d="M37.5 75.9h4.2M144.1 75.1v1.7M159.8 75.1v1.7M176.7 75.1v1.7" fill="none" stroke="#231f20" stroke-width=".21"/>
<g fill="#231f20">
<path d="M36.5 75.9l1.2-.4v.8z"/>
<path d="M41.5 75.5l1.2 .4-1.2 .4z"/>
</g>
<path d="M36.5 75.1v1.7M42.7 75.1v1.7M149 75.1v1.7M176.7 63.2v2.1" fill="none" stroke="#231f20" stroke-width=".21"/>
<path d="M176.3 65.2h.8l-.4 1.2z" fill="#231f20"/>
<path d="M176.7 68.9v2.1" fill="none" stroke="#231f20" stroke-width=".21"/>
<path d="M176.7 67.9l.4 1.1h-.8z" fill="#231f20"/>
<path d="M176.7 34.7v2.1M32.6 67.9h2" fill="none" stroke="#231f20" stroke-width=".21"/>
<path d="M176.3 36.7h.8l-.4 1.2z" fill="#231f20"/>
<path d="M176.7 41.9v2.1" fill="none" stroke="#231f20" stroke-width=".21"/>
<path d="M176.7 40.9l.4 1.1h-.8z" fill="#231f20"/>
<path d="M169 75.9h6.7" fill="none" stroke="#231f20" stroke-width=".21"/>
<g fill="#231f20">
<path d="M168 75.9l1.2-.4v.8z"/>
<path d="M175.5 75.5l1.2 .4-1.2 .4z"/>
</g>
<path d="M179.4 46.3v13M178.4 60.3h1.9" fill="none" stroke="#231f20" stroke-width=".21"/>
<g fill="#231f20">
<path d="M179.4 45.3l.4 1.2h-.8z"/>
<path d="M179 59.1h.8l-.4 1.2z"/>
</g>
<path d="M186.6 38.9v27.9M178.4 45.3h1.9M171.6 67.9h23" fill="none" stroke="#231f20" stroke-width=".21"/>
<g fill="#231f20">
<path d="M186.6 37.9l.4 1.1h-.8z"/>
<path d="M186.2 66.7h.8l-.4 1.2z"/>
</g>
<path d="M171.6 37.9h23M145.1 75.9h2.9" fill="none" stroke="#231f20" stroke-width=".21"/>
<g fill="#231f20">
<path d="M147.8 75.5l1.2 .4-1.2 .4z"/>
<path d="M144.1 75.9l1.1-.4v.8z"/>
</g>
<path d="M149 42.3h10.8l8.2 10.5-8.2 10.5h-10.8l8.2-10.5z" fill-rule="evenodd" fill="#fff"/>
<path d="M57.9 75.1v1.7M58.9 75.9h2.9M62.8 75.1v1.7" fill="none" stroke="#231f20" stroke-width=".21"/>
<g fill="#231f20">
<path d="M57.9 75.9l1.2-.4v.8z"/>
<path d="M61.7 75.5l1.1 .4-1.1 .4z"/>
</g>
<path d="M44.9 47.6a7.6 7.6 0 0 0 3.9 12.7 .91 .91 0 0 0 1.1-1v-3.3l-3-3 3.4-3.4 3.3 3.4-2.9 3v3a1.05 1.05 0 0 0 1.2 1.3 7.6 7.6 0 0 0 5-11 7.6 7.6 0 0 0-12-1.7zM45.7 49a6.1 6.1 0 0 1 9.7 .7 6.1 6.1 0 0 1-3.5 9.1v-2.1l3.7-3.7-5.3-5.4-5.3 5.4 3.7 3.7v2.1a6.1 6.1 0 0 1-3-9.8z" fill-rule="evenodd" fill="#fff"/>
<path d="M44.9 47.6a7.6 7.6 0 0 1 12.2 1.8 7.6 7.6 0 0 1-5.8 10.9 1.29 1.29 0 0 1-.6-1.3v-3l2.9-3-3.3-3.4-3.4 3.4 3 3v2.8a1.19 1.19 0 0 1-1.1 1.5 7.6 7.6 0 0 1-3.9-12.7zM45.7 49a6.1 6.1 0 0 1 9.7 .7 6.1 6.1 0 0 1-3.5 9.1v-2.1l3.7-3.7-5.3-5.4-5.3 5.4 3.7 3.7v2.1a6.1 6.1 0 0 1-3-9.8z" fill="none" stroke="#fff" stroke-width=".21"/>
<path d="M33.5 48.9v7.9" fill="none" stroke="#231f20" stroke-width=".21"/>
<g fill="#231f20">
<path d="M33.5 47.9l.4 1.1h-.8z"/>
<path d="M33.1 56.7h.8l-.4 1.2z"/>
</g>
<path d="M33.5 38.9v7.9" fill="none" stroke="#231f20" stroke-width=".21"/>
<g fill="#231f20">
<path d="M33.1 46.7h.8l-.4 1.2z"/>
<path d="M33.5 37.8l.4 1.2h-.8z"/>
</g>
<g font-size="13.9" fill="#fff">
<text x="62.7" y="57.8">RIVERSLEIGH</text>
<text x="89.3" y="129.9">RIVERSLEIGH</text>
</g>
<text font-size="7" fill="#231f20" x="99.6" y="248.5">TOURIST INFORMATION SIGN</text>
<text font-size="6" fill="#231f20" x="174" y="274">TC1694_4</text>
<g font-size="4.7" fill="#231f20">
<text x="100.8" y="254.2">“RIVERSLEIGH - WORLD HERITAGE AREA”</text>
<text x="133.5" y="259.1">(LEFT/RIGHT)</text>
</g>
<g font-size="4.2" fill="#231f20">
<text x="100.6" y="267.2">APPROVED AS OFFICIAL TRAFFIC SIGN</text>
<text x="174.7" y="285.6">A</text>
<text x="180.7" y="285.6">B</text>
</g>
<g font-size="3.9" fill="#231f20">
<text x="94.3" y="84.5">TC1694_4R</text>
<text x="94.5" y="157.6">TC1694_4L</text>
<text x="20.9" y="203.9">Colour Legend</text>
<text x="98.7" y="204.2">Notes:</text>
<text x="26.8" y="212.2">White (legend and border)</text>
<text x="97.5" y="210.1">1. This sign may be installed at an intersection giving</text>
<text x="101.8" y="214.5">direction to the Riversleigh world heritage area.</text>
<text x="26.8" y="220.9">Retroreflective brown (background)</text>
</g>
<g font-size="3.5" fill="#231f20">
<text x="21.5" y="267.9">Department of Transport and Main Roads</text>
<text x="17.7" y="271.8">Infrastructure Management &amp; Delivery Division</text>
<text x="16.7" y="280.7">Designed</text>
<text x="42.7" y="280.7">Checked</text>
<text x="69.7" y="280.7">Scale</text>
<text x="98.5" y="281.4">PRINCIPAL ENGINEER</text>
<text x="154.7" y="276.1">7/03/17</text>
<text x="157.4" y="281.2">Date</text>
<text x="16.9" y="284.8">TV 03/17</text>
<text x="43.3" y="284.8">DJ 03/17</text>
<text x="69.7" y="285.2">Not to Scale</text>
<text x="98.5" y="284.8">(Traffic Engineering)</text>
</g>
<g font-size="3" fill="#231f20">
<text x="25.6" y="35.1">r130</text>
<text x="103" y="30.2">2800</text>
<text x="27.7" y="43.9">200</text>
<text x="175.2" y="46">60</text>
<text x="25.6" y="53.9">200D</text>
<text x="179.6" y="53.9">300</text>
<text x="187.1" y="53.9">600</text>
<text x="172.6" y="59.9">90</text>
<text x="27.7" y="63.9">200</text>
<text x="175.2" y="62.6">30</text>
<text x="37" y="75.3">125</text>
<text x="57.7" y="75.3">100</text>
<text x="144.1" y="75.3">100</text>
<text x="152" y="75.3">216</text>
<text x="161.5" y="75.3">164</text>
<text x="169.9" y="75.3">173</text>
<text x="37" y="78.7">min.</text>
<text x="103.8" y="102.2">2800</text>
<text x="181.8" y="107.2">r130</text>
<text x="35" y="113.1">60</text>
<text x="180.8" y="116">200</text>
<text x="21.4" y="125.9">600</text>
<text x="28.9" y="125.9">300</text>
<text x="180.8" y="126">200D</text>
<text x="37.6" y="131.9">90</text>
<text x="35" y="134.7">30</text>
<text x="180.8" y="136">200</text>
<text x="38.5" y="147.3">173</text>
<text x="47" y="147.3">164</text>
<text x="56.5" y="147.3">216</text>
<text x="64.3" y="147.3">100</text>
<text x="84.5" y="147.3">100</text>
<text x="170.8" y="147.3">125</text>
<text x="170.8" y="150.7">min.</text>
</g>
<text font-size="2.5" fill="#231f20" x="179.8" y="279.6">Page 4 of 7</text>
</svg>
